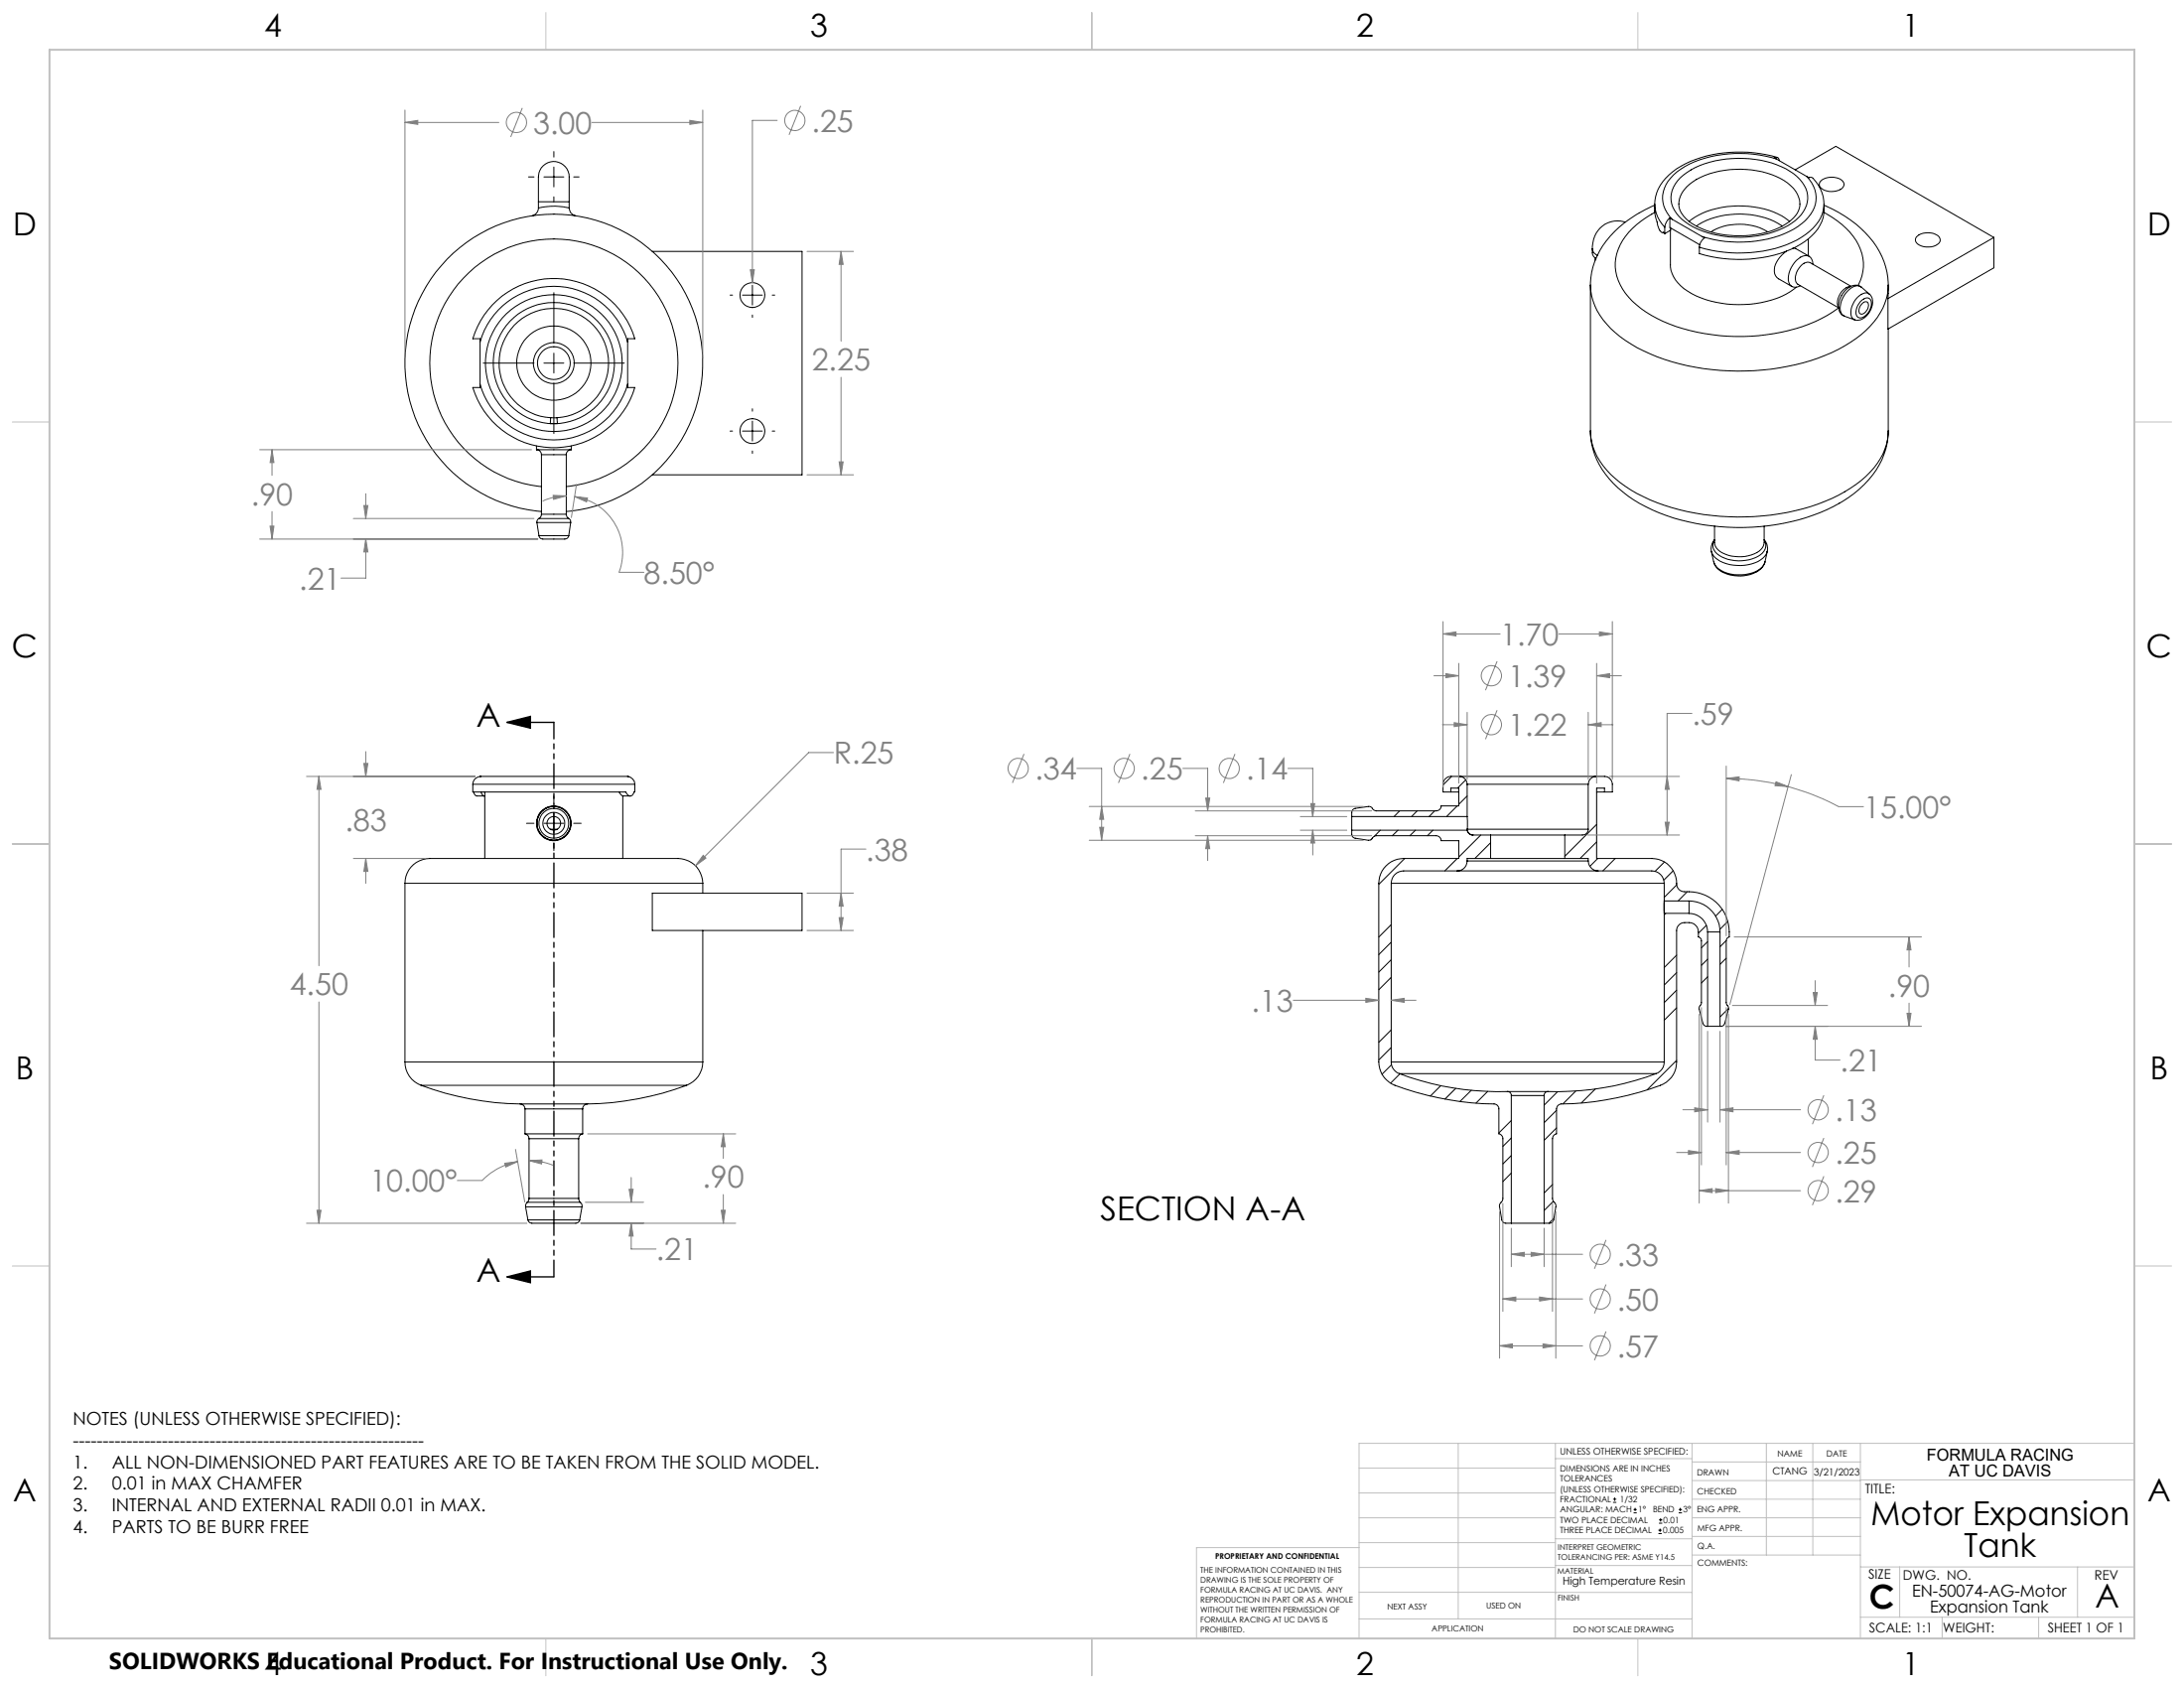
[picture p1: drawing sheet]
<svg xmlns="http://www.w3.org/2000/svg" width="559mm" height="432mm" viewBox="0 0 559 432" stroke-linecap="round" stroke-linejoin="round" font-family="sans-serif">
<g fill="none" stroke="#000" stroke-width=".25">
<path d="M141.7 38.8v1.4M135.2 45.3h1.4M137.8 53.2a1.99 1.99 0 0 1-1.6 2M137.8 51.6v-5.3a4 4 0 0 1 3.9-5 4 4 0 0 1 3.9 5v5.3M137.8 53.2a16.7 16.7 0 0 1 7.8 0M137.8 51.6h7.8M137.8 51.6v1.6M139.2 45.3h5.1M141.7 42.7v5.1M141.7 50.3v1.5M145.6 53.2a2.08 2.08 0 0 0 1.6 2M145.6 51.6v1.6"/>
<path d="M146.8 45.3h1.4M415.9 56.8a6.5 6.5 0 0 0-8.5 6.8M423.4 52.5a28.1 28.1 0 0 0-14.8 13.1 15.3 15.3 0 0 0 3.5 18.4 41.5 41.5 0 0 0 21.7 9.9 60.1 60.1 0 0 0 36.6-4.5 23.8 23.8 0 0 0 11.8-11.8 17 17 0 0 0-3.9-16.9 31.3 31.3 0 0 0-11.6-8.2M423.4 52.2a15.4 15.4 0 0 0 1.2 6.6l.5 .6h.6l.2 .4M423.4 54.3a18.8 18.8 0 0 0-9.7 10.6 12.7 12.7 0 0 0 5.1 13.1 38.4 38.4 0 0 0 21.3 7.9 48.8 48.8 0 0 0 27.4-5.2l2.9-2-10.4-6a2.79 2.79 0 0 1 0-3.6 2.77 2.77 0 0 1 3.2-1.9l10.4 6M425.7 59.5h-.2M425.9 58.1v1.7M427.2 55.8a3.4 3.4 0 0 0-1.3 2.3M427.2 55.8v2.4l7.7 4.4M427.2 55.8l.6 .3M427.2 59l.2-.1-1.5 .9M427.4 58.3v9.4a8.8 8.8 0 0 0 5.4 7.4 27.9 27.9 0 0 0 24.2 .1l2.6-1.8"/>
<path d="M427.8 56.1l7.7 4.4M429.9 45.5a22.3 22.3 0 0 1 16.3-5 22 22 0 0 1 13.5 4.6 6.7 6.7 0 0 1 .4 10.6 22.2 22.2 0 0 1-14.7 5 23.2 23.2 0 0 1-15.1-4.6 6.8 6.8 0 0 1-.4-10.6zM431.6 47.8a20 20 0 0 1 15.2-4.4 18.4 18.4 0 0 1 12.1 4.8 5.3 5.3 0 0 1-.6 8.1 22.1 22.1 0 0 1-15.6 3.9 17.8 17.8 0 0 1-11.8-4.8 5.2 5.2 0 0 1 .7-7.6zM434 57.9a21.1 21.1 0 0 1 22 0M437.7 59.3a14.5 14.5 0 0 1 14.6 0M454.5 40.7a31.1 31.1 0 0 0-23.4 1.9 9.6 9.6 0 0 0-5.7 8.2 8.1 8.1 0 0 0 2.4 5.3M454.5 40.7l-.5-.3a.85 .85 0 0 1 1.3 .7M454.5 40.7l7.7 4.4M454.7 40.3a33.3 33.3 0 0 0-24.6 2.2 11.9 11.9 0 0 0-6.7 9.7v.4a8.7 8.7 0 0 0 2.5 5.5M457.9 56.6a21.7 21.7 0 0 0-16-3.8 18.7 18.7 0 0 0-9.7 3.9M459.3 43.4l10.4-6 40.5 23.3M462.2 45.1a7.5 7.5 0 0 1-.3 11.4 24.3 24.3 0 0 1-15.7 5.4l-4.7-.1-3.1-.5-2.9-.8"/>
<path d="M462.2 45.1l.6 .3 .5-.1 .5 .3M463.9 45.6a9.8 9.8 0 0 1 2.8 6.6M465.8 46.3a4.2 4.2 0 0 1 5.9 .4 1.6 1.6 0 0 1-1.3 2 3.9 3.9 0 0 1-4.9-1.3zM466.7 54.3a18.8 18.8 0 0 1 9.7 10.6 11.1 11.1 0 0 1-1 8.1M466.7 52.2a10.1 10.1 0 0 1-4.9 9.6 31.9 31.9 0 0 1-22.4 4.1l-4.6-1v-1.6M466.7 52.2a9.5 9.5 0 0 1-4.7 7.8 29.9 29.9 0 0 1-19.2 4.7l-3.3-.4-4.7-1M126 78a21.6 21.6 0 0 1 36.4 8.6h-1.8v12.5h1.8a21.6 21.6 0 0 1-20.7 15.4 21.6 21.6 0 0 1-20.7-15.4h1.8v-12.5h-1.8a21.9 21.9 0 0 1 5-8.6zM141.7 74.9v12.9M166.9 64.3h38.3v57.2h-38.3M186.8 75.5h.6M190 75.5h5.1M192.5 69.8v.6"/>
<path d="M192.5 73v5M197.6 75.5h.6M406.9 72.9v37.3M407.4 63.6v1.1a1.83 1.83 0 0 0 .9 1.4M407.4 63.6a1.9 1.9 0 0 0 1.3 1.7M408.2 66v.5M435.5 60.5l.6 .4-.2 .1a3.1 3.1 0 0 0-1.1 2.3M457.1 64.2a6.6 6.6 0 0 0-3.1 5.3 2.26 2.26 0 0 0 1.1 1.8l3.4 2M458.6 63.5l.9 .1 3.4 2M462.7 61.1v4.3M463.8 67.6a1.92 1.92 0 0 0-.9-2 1.92 1.92 0 0 0-2.2 .2 6.6 6.6 0 0 0-3 6.4 1.87 1.87 0 0 0 3 .9M473.4 73.3a4.2 4.2 0 0 0-3 5.3"/>
<path d="M476 77.2l.4-.4a1.32 1.32 0 0 1 2.4 .2 3.7 3.7 0 0 1-3 4.3 1.47 1.47 0 0 1-.9-2l.4-1.2zM476.2 73.5a3.1 3.1 0 0 0-4.2 1 5.3 5.3 0 0 0-1.3 5.3l.6 .7 .7 .4M476.2 73.4a2.79 2.79 0 0 0-3.6 1.2 5.2 5.2 0 0 0-1.3 5.8l.6 .5 2.7 .9M476.2 73.4l2.1 1.8a1.96 1.96 0 0 0-2.5 .4 5.2 5.2 0 0 0-2 5.6l.8 .6M476.5 77.6a.89 .89 0 0 1 1.3-.3 .89 .89 0 0 1 .2 1.3 1.73 1.73 0 0 1-2.2 1.6l-.2-.6 .2-.9zM478.3 75.3a3.2 3.2 0 0 1 .4 3.9 3.7 3.7 0 0 1-4.1 2.6M483.1 72.9v3.5M490.3 60.7a4.3 4.3 0 0 1 6 .1 1.41 1.41 0 0 1-1 2 4.2 4.2 0 0 1-5.2-1v-.8zM510.2 60.7v7.8l-27.1 15.7v-7.8M510.2 60.7l-27.1 15.7M122.8 87.5a19.6 19.6 0 0 1 18.9-14.3 19.6 19.6 0 0 1 18.9 14.3M122.8 98.3a19.6 19.6 0 0 0 18.9 14.2 19.6 19.6 0 0 0 18.9-14.2"/>
<path d="M123.6 92.9h13M139.2 92.9h5.1M141.7 90.3v5.1M141.7 98v12.9M146.8 92.9h12.9M192.5 80.6v.6M483.1 84.1v26.1M137.3 115a1.26 1.26 0 0 1 1.2 1.3M137.3 115h8.9M137.3 114.1v.9M138.5 116.3h6.4M138.5 116.3v15.3"/>
<path d="M140.9 106.9l-.1 1.5h1.8l-.1-1.5M140.9 106.9h1.6M140.9 106.9a14 14 0 0 1-11.2-21.2 14 14 0 0 1 24 0 14 14 0 0 1-11.2 21.2M144.9 116.3v15.3M146.2 115a1.21 1.21 0 0 0-1.3 1.3M146.2 114.1v.9M186.8 110.3h.6M190 110.3h5.1M192.5 104.6v.6M192.5 107.7v5.1M192.5 115.4v.6M197.6 110.3h.6"/>
<path d="M406.9 110.2a19.8 19.8 0 0 0 8.3 15.6 45.9 45.9 0 0 0 24.8 8.9 53.8 53.8 0 0 0 31.5-6.5 23 23 0 0 0 11.3-14.7l.3-3.3M406.9 110.2a16.1 16.1 0 0 0 6.4 12.2 42.6 42.6 0 0 0 20.5 8.9 60.1 60.1 0 0 0 36.6-4.6 23.8 23.8 0 0 0 11.8-11.8 12.1 12.1 0 0 0 .9-4.7M137.4 133.7h8.6M137.4 133.7l.5 3.3M137.9 132.6l-.4 .3-.1 .8M137.9 137a1.2 1.2 0 0 0 1.7 .9h4.2a1.32 1.32 0 0 0 1.7-.9M137.9 132.6h7.6M137.9 137h7.6M138.5 131.6l-.1 .6-.5 .4M138.5 130.8a38.1 38.1 0 0 1-29.2-57.9 38.1 38.1 0 0 1 64.9 0 38.1 38.1 0 0 1-29.3 57.9M138.5 131.6h6.4M138.5 124.5a31.7 31.7 0 0 1-23.7-48.4 31.7 31.7 0 0 1 53.9 0 31.7 31.7 0 0 1-23.8 48.4"/>
<path d="M144.9 131.6l.2 .7 .4 .3M145.5 132.6a.92 .92 0 0 1 .5 1.1M146 133.7l-.5 3.3M438.7 138a3.4 3.4 0 0 0-.8 3.1M438.7 134.6v4.1a4.1 4.1 0 0 0 3.4 3.3 9.1 9.1 0 0 0 8.5-1.5 2.64 2.64 0 0 0 .8-1.8v-4.1M438.7 138.1a2.72 2.72 0 0 0 1.2 4 10 10 0 0 0 11.1-.6 2.58 2.58 0 0 0 .4-3.4M451.4 138v.1a3.5 3.5 0 0 1 .8 3M437.9 141.1a4.8 4.8 0 0 0 3.8 3.1 10.7 10.7 0 0 0 9.3-1.4l.9-1 .3-.7M437.9 141.1v-.1a5.9 5.9 0 0 0 1.4 4.2 9.6 9.6 0 0 0 11.5-.1l.7-1 .7-3M438.5 143.8a4.5 4.5 0 0 0 3.5 3.1 8.9 8.9 0 0 0 8.9-1.8l.7-1.3M122.8 198.6h.1M122.8 198.6h37.8"/>
<path d="M122.8 198.6a2.1 2.1 0 0 0-1.8 2M160.6 198.6h.1M160.6 198.6a2.07 2.07 0 0 1 1.8 2M371.4 198.6l-2.2 2.2M373.4 198.6h-2.2a2.05 2.05 0 0 0-2 2v2h2M373.4 198.6a2.05 2.05 0 0 1 2 2M373.4 198.6h35M375 199.5l-2.1 2.1M408.4 198.6a2.05 2.05 0 0 0-2 2M408.4 198.6h2.1a2.05 2.05 0 0 1 2 2v2h-2M121 200.6v2h39.1l.4 .6 .7 .4M121 200.6h41.4"/>
<path d="M121.2 202.6l.4 .8 .4 .2h1.9M123.1 202.6l.2 .6 .6 .4M124 203.6h-.1M124 202.6v17M134.7 210.6h1.9M139.2 210.6h5.1M140.8 212.1h1.8M141.7 203.6v1.9M141.7 208.1v5M141.7 215.7v1.9M146.8 210.6h1.9M158.4 202.6l.6 .8 .5 .2h1.7"/>
<path d="M159.3 203.6v16M162.4 200.6v2h-.2a1.06 1.06 0 0 1-.9 1h-.1M345.9 208.9v3.5M345.9 212.4v1a.97 .97 0 0 0 .8 1l3.5 .5a1.89 1.89 0 0 0 1.4-.9l.5-.2h15.4a1.26 1.26 0 0 1 1.2 1.3h4.5v4.5h-14.1a6.4 6.4 0 0 0-6.3 6.4v45.7a6.4 6.4 0 0 0 4.1 5.9 80.9 80.9 0 0 0 25.8 4.9l.5 .3 .3 .6v6.7a1.22 1.22 0 0 1 1 1.2v15.4l-.9 1.7 .6 3.7a1.05 1.05 0 0 0 1.1 .8h1.4M345.9 208.9h29.5M345.9 212.4h29.5M351.2 214.4l-.5 .4M353.2 212.4l-1.6 1.6M357.7 212.4l-1.5 1.4M358.1 207.4l-1.4 1.5M359.4 219.6l-6.6 6.6M362.2 212.4l-1.5 1.4"/>
<path d="M362.6 207.4l-1.4 1.5M366.6 212.4l-1.4 1.4M367.1 207.4l-1.4 1.5M371.2 202.6v-1h2v4.6h-4.5a1.21 1.21 0 0 1-1.2 1.2h-15.4l-.7-.2-.3-.4a.92 .92 0 0 0-1-.5l-3.4 .5a1.04 1.04 0 0 0-.8 1v1.1M371.2 202.6h2M372.9 219.6l-3.2 3.2M372.9 206.2l-2.8 2.7M375.4 208.9v3.2M375.4 212.1v.3M375.4 212.1h31M375.4 200.6h31M375.4 212.1a1.51 1.51 0 0 0 1.5 1.5"/>
<path d="M375.4 212.4a1.47 1.47 0 0 0 1.5 1.2h4.5M375.4 203.6l-2.2 2.2M375.4 200.6v8.3M378.9 213.6l-5.7 5.7M381.4 219.6h19M381.4 213.6h19M381.4 215.6l-4 4M381.4 219.6h-6v.6M381.4 213.6v6M400.4 219.6h6v.6M400.4 213.6v6M406.4 212.1a1.45 1.45 0 0 1-1.5 1.5h-4.5"/>
<path d="M406.4 200.6v11.5M408.5 202.6h2M408.5 210.9l-8.1 8.1M408.5 215.4l-4.2 4.2M408.8 219.6l-2 2M410.5 202.6v-1h-2v18h14.1a6.5 6.5 0 0 1 6.4 6.9l.3 .7 .6 .6a3.3 3.3 0 0 0 2.3 .3 10.4 10.4 0 0 1 10.3 11.6 .99 .99 0 0 0-.8 1v15.9l.5 .9 .1 .6-1 3.7a1.05 1.05 0 0 1-1.2 .7M413.3 219.6l-3.2 3.2M103.6 226a6.7 6.7 0 0 1 7.9-6.4h60.4a6.7 6.7 0 0 1 7.9 6.4M103.6 226h76.2M103.6 226v45.7M166.9 228.5h38.3v9.5h-38.3zM179.8 226v2.5"/>
<path d="M179.8 238v33.7M356 226h69.8M356 236.5l-3.2 3.2M356 226v45.7M372.9 222.8h-13.8a3.2 3.2 0 0 0-3.1 3.2M372.9 222.8h36M375.4 220.2a2.53 2.53 0 0 1-2.5 2.6M375.4 220.2h31M406.4 220.2a2.59 2.59 0 0 0 2.5 2.6M408.9 222.8h13.7a3.2 3.2 0 0 1 3.2 3.2M425.8 230.5v3.1M425.8 226v4.5"/>
<path d="M425.8 233.6v38.1M425.8 233.6h6.4M425.8 230.5h6.4M425.9 220.5l-2.4 2.4M426.2 233.6l-.4 .4M428.1 222.7l-2.4 2.4M429 226.3l-3.2 3.3M431.7 228.1l-2.3 2.4M432.2 233.6a4.8 4.8 0 0 1 4.7 4.8M432.2 230.5a8 8 0 0 1 7.9 7.9M432.2 230.5v3.1M436.6 236.7l-2 2"/>
<path d="M436.9 238.4h3.2M436.9 238.4v24.1M440.1 238.4v24.1M440.7 232.6l-1.7 1.8M442.1 235.7l-2 2M356 241l-3.2 3.2M356 245.5l-3.2 3.2M356 250l-3.2 3.2M429 244.3l-3.2 3.2M429 248.8l-3.2 3.2M429 253.3l-3.2 3.2M429 257.8l-3.2 3.2"/>
<path d="M436.9 240.9l-1.6 1.6M436.9 245.4l-1.6 1.5M436.9 249.9l-1.6 1.6M441.7 240.6l-1.6 1.6M441.7 245.1l-1.6 1.6M442.3 258l-2.2 2.1M103.6 271.7a6.3 6.3 0 0 0 4.1 5.9M103.6 271.7h76.2M107.7 277.6a76.3 76.3 0 0 0 25.4 4.8M107.7 277.6h68M175.7 277.6a76.7 76.7 0 0 1-25.4 4.8M179.8 271.7a6.3 6.3 0 0 1-4.1 5.9"/>
<path d="M356 271.7h69.8M356 271.7a3.2 3.2 0 0 0 2 2.9M356 263.5l-3.2 3.1M356 268l-3.2 3.1M356 272.4l-2.4 2.4M358 274.6a72.7 72.7 0 0 0 27.7 4.6M358 274.6h65.7M358.2 274.7l-2.4 2.4M368.7 277.7l-2.7 2.7M372.5 278.4l-2.8 2.8M376.4 278.9l-2.8 2.9M380.6 279.2l-3 3"/>
<path d="M385.7 279.2a.97 .97 0 0 1 1 1M385.7 279.2h10.4M396.1 279.2a1.02 1.02 0 0 0-1 1M398.5 279.3l-3.4 3.4M403.2 279.1l-3.3 3.3M408.2 278.6l-3.6 3.6M423.7 274.6a72.7 72.7 0 0 1-27.6 4.6M425.8 271.7a3.2 3.2 0 0 1-2.1 2.9M429 271.3l-7.6 7.5M436.9 262.5a1.07 1.07 0 0 1-1.2-.7l-1-3.7 .1-.6 .5-.8v-16a.99 .99 0 0 0-.7-1 2.93 2.93 0 0 0-1.5-3.5 3 3 0 0 0-4 1l-.1 .8v33.7a6.3 6.3 0 0 1-4.1 5.9 80.9 80.9 0 0 1-25.9 4.9l-.5 .5-.2 .7v6.4a1.22 1.22 0 0 0-1.1 1.2v15.4l.9 1.7-.6 3.7a1.05 1.05 0 0 1-1 .8h-1.4M436.9 262.5h3.2M133.1 282.4a1.26 1.26 0 0 1 1.2 1.3"/>
<path d="M133.1 282.4h17.2M134.3 290.1a1.22 1.22 0 0 1 1.1 1.2M134.3 290.1h14.8M134.3 283.7h14.8M134.3 283.7v6.4M135.4 291.3h12.7M135.4 291.3v15.3M148.1 291.3v15.3M149.1 290.1a1.22 1.22 0 0 0-1 1.2M149.1 283.7v6.4M150.3 282.4a1.26 1.26 0 0 0-1.2 1.3M386.7 280.2h8.4"/>
<path d="M386.7 286.6l-3.2 3.2M386.7 291.1l-2.2 2.2M386.7 295.6l-2.2 2.1M386.7 280.2v32.7M395.1 280.2v32.7M398.3 284l-3.2 3.2M398.3 288.5l-3.2 3.2M134.5 308.7h14.4M134.5 308.7l.6 3.4M134.9 307.6l-.4 .5v.6M134.9 307.6h13.6M135.1 312.1a1.3 1.3 0 0 0 1.7 .8h9.8a1.32 1.32 0 0 0 1.7-.8"/>
<path d="M135.1 312.1h13.2M135.4 306.6l-.5 1M135.4 306.6h12.7M148.1 306.6l.4 1M148.5 307.6l.4 .5v.6M148.9 308.7l-.6 3.4M386.7 312.9h8.4M386.7 300.1l-2.2 2.2M397.2 303l-2.1 2.2M397.4 307.3l-2.3 2.4M397.6 311.6l-1.3 1.3M412.7 384.3h.9"/>
<path d="M412.7 383.5h.9M413.1 383.1v.8M418 387h.8M418 386.2h.8M418.4 385.7v.9M424.3 392.3h.9M424.3 391.4h.9M424.5 389.6h.8M424.5 388.8h.8M424.7 391v.9M424.9 388.4v.8M429.5 387h.9"/>
<path d="M429.5 386.2h.9M429.9 385.7v.9"/>
<circle cx="192.5" cy="75.5" r="3.2"/>
<circle cx="141.7" cy="92.9" r="15.5"/>
<circle cx="141.7" cy="92.9" r="17.5"/>
<circle cx="141.7" cy="92.9" r="5.2"/>
<circle cx="141.7" cy="92.9" r="9.5"/>
<circle cx="141.7" cy="92.9" r="4.2"/>
<circle cx="192.5" cy="110.3" r="3.2"/>
<circle cx="141.7" cy="210.6" r="4.3"/>
<circle cx="141.7" cy="210.6" r="4.4"/>
<circle cx="141.7" cy="210.6" r="1.74"/>
<circle cx="141.7" cy="210.6" r="3.8"/>
<circle cx="141.7" cy="210.6" r="2.81"/>
</g>
<g fill="none" stroke="#808080" stroke-width=".25">
<path d="M103.6 28.2v63.4M103.6 31.3h24M103.6 31.3l3.3-.5v1zM133.6 27.6l-2.9 7.4M151.4 31.3h28.4M176.5 30.8l3.3 .5-3.3 .5zM179.8 28.2v63.4M198.9 30.8h-6.4v41.5M204.9 27.1l-3 7.4M192 69h1l-.5 3.3zM206.5 64.3h11.9M215.2 64.3v23"/>
<path d="M215.2 64.3l.5 3.3h-1zM215.2 96.5v25M66.4 115h69.6M69.6 115l.5 3.3h-1zM69.6 115v6.6M214.7 118.1h1l-.5 3.4zM66.4 137.9h71.2M69.1 134.6h1l-.5 3.3zM69.6 130.8v7.1M90.4 132.6h46.2M93.1 129.3h1l-.5 3.3zM93.6 126.3v6.3"/>
<path d="M93.6 137.9v10h-6.4M93.6 137.9l.5 3.3h-1zM141.5 126.7l3.4 .2-3.3 .8zM144.9 126.9l-1.7 .1a12.8 12.8 0 0 0-4.3 1.2M147 127l3.3 .4-.2 1zM147 127a14.4 14.4 0 0 1 11.4 19.4h6.3M147.5 123.9l-1.3 8.5M206.5 121.5h11.9M369.2 159v42.3M412.5 159v40.4M366.9 172.9h6.3M369.2 162.2h14.6"/>
<path d="M369.2 162.2l3.3-.6v1.1zM369.9 172.3l3.3 .6-3.3 .5zM373.2 169.7v30.6M383 169.2l-2.9 7.4M398.9 162.2h13.6M408.5 172.9l3.3-.6v1.1zM408.5 169.7v30.6M408.5 172.9h6.4M409.2 161.6l3.3 .6-3.3 .5zM78.4 198.6h43.2M81.6 198.6l.5 3.3h-1zM81.6 198.6v48.5"/>
<path d="M93.1 195.3h1l-.5 3.3zM93.6 192.3v6.3M213.3 192.5h-6.4l-29 29M262 192.9l-3 7.4M275.5 196.6h6.4v18.3M289.1 192.9l-2.9 7.4M302.6 196.6h6.4v10.8M316 192.9l-3 7.4M329.5 196.6h6.4v12.3M369 185.4h6.4M372.1 184.9l3.3 .5-3.3 .5zM375.4 182.2v17.2"/>
<path d="M383 181.7l-2.9 7.4M406.4 182.2v17.2M406.4 185.4h6.3M406.4 185.4l3.3-.5v1zM411.8 198.6h17.9M426.5 198.6l.6 3.3h-1.1zM432.9 182.5h-6.4v31.1M441.7 199.1l3.3-.4v1zM441.7 199.1l4.6 .2 3.4 .4 3.3 .5 4.5 1M441.7 196v43.4M454.4 200l3.1 1.2-3.3-.2zM458.3 198.2l-15.7 58.8"/>
<path d="M90.4 219.6h18.3M93.6 219.6v6.4M93.6 219.6l.5 3.3h-1zM179.9 218.8l.7 .7-2.7 2zM221.5 217.2h-6.3v20.8M278.7 206.3h70.1M278.7 214.9h70.1M281.4 211.6h1l-.5 3.3zM281.9 206.3l.5 3.3h-1zM305.8 207.4h45.1M305.8 213.8h45.1M308.5 204.2h1l-.5 3.2z"/>
<path d="M309 213.8l.5 3.3h-1zM309 213.8v6.3M332.7 208.9h11.9M332.7 212.4h11.9M335.4 205.6h1l-.5 3.3zM335.9 212.4v6.3M335.9 212.4l.5 3.3h-1zM406.2 213.6h23.5M426 210.3h1.1l-.6 3.3zM457.5 201.2l4.4 1.4a54.8 54.8 0 0 1 8.5 3.7h6.4M206.5 228.5h11.9M206.5 238h11.9"/>
<path d="M214.7 234.7h1l-.5 3.3zM215.2 228.5l.5 3.3h-1zM443.7 239.7h47.9M488.5 239.7l.4 3.3h-1zM488.5 239.7v7.7M81.6 256.3v56.6M330.9 255.9h21.9M349.5 255.4l3.3 .5-3.3 .5zM356 255.9l3.3-.5v1zM356 255.9h6.3M434.8 259.5v48.3M435.3 257.7v40.3"/>
<path d="M441.7 257.7v40.3M442.2 259.5v48.3M443.3 257.2h24.3M463.9 253.9h1.1l-.6 3.3zM464.4 250.9v6.3M487.9 259.2h1l-.4 3.3zM488.5 256.6v5.9M436.9 263.8v23.3M440.1 263.8v23.3M441.6 262.5h50M464.4 262.5l.6 3.4h-1.1zM464.4 262.5v8.7h6.4"/>
<path d="M129.2 297.6l3.3-.5-3.1 1.4zM131.9 294l2.4 13.5M132.5 297.1a16.6 16.6 0 0 0-9.1 4.9h-6.4M135.4 296.9l3.3-.2-.1 1zM135.4 296.9a16 16 0 0 1 6.1 1.2M150.4 290.1h37.8M185.1 290.1v6.2M185.1 290.1l.5 3.2h-1.1zM429 294.8h6.3M430.6 283.9h6.3M432 294.3l3.3 .5-3.3 .5zM433.6 283.4l3.3 .5-3.3 .5z"/>
<path d="M440.1 283.9l3.3-.5v1zM440.1 283.9h20.6M441.7 294.8l3.3-.5v1zM441.7 294.8h19M466.7 280.2l-3 7.4M466.7 291.1l-3 7.4M78.4 312.9h56.4M81.1 309.6h1l-.5 3.3zM148.6 312.9h39.6M149.8 307.6h14.9M161 304.2h1l-.5 3.4zM161.5 312.9v6.6h6.4"/>
<path d="M161.5 301.2v6.4M161.5 312.9l.5 3.3h-1zM184.5 309.6h1.1l-.5 3.3zM185.1 305.6v7.3M383.7 310v37.5M384.5 307.8v27.7M386.7 314.2v9.8M395.1 314.2v9.8M397.2 307.8v27.7M398.1 310v37.5M410.9 317.2l-2.9 7.4M434.8 304.6h25.9"/>
<path d="M434.8 304.6l3.3-.5v1zM439 304.1l3.2 .5-3.2 .5zM466.7 300.9l-3 7.4M384.5 332.3l3.3-.5v1zM384.5 332.3h20.4M386.7 320.9h18.2M386.7 320.9l3.3-.5v1zM391.8 320.4l3.3 .5-3.3 .5zM393.9 331.8l3.3 .5-3.3 .5zM410.9 328.6l-2.9 7.4M383.7 344.3h21.2M383.7 344.3l3.3-.5v1z"/>
<path d="M394.8 343.8l3.3 .5-3.3 .5zM410.9 340.6l-2.9 7.4"/>
<circle cx="132.1" cy="31.3" r="2.59"/>
<circle cx="203.4" cy="30.8" r="2.59"/>
<circle cx="381.6" cy="172.8" r="2.59"/>
<circle cx="260.5" cy="196.6" r="2.6"/>
<circle cx="287.6" cy="196.6" r="2.6"/>
<circle cx="314.5" cy="196.6" r="2.6"/>
<circle cx="381.6" cy="185.4" r="2.59"/>
<circle cx="465.2" cy="294.8" r="2.6"/>
<circle cx="465.2" cy="283.9" r="2.59"/>
<circle cx="465.2" cy="304.6" r="2.59"/>
<circle cx="409.5" cy="320.9" r="2.59"/>
<circle cx="409.5" cy="332.3" r="2.59"/>
<circle cx="409.5" cy="344.3" r="2.59"/>
</g>
<path d="M129.7 184.8l6-1.5v3zM129.7 184.8h12M129.7 326.6l6-1.5v3zM129.7 326.6h12" fill="none" stroke="#000" stroke-width=".35"/>
<path d="M141.7 184.8v141.8" fill="none" stroke="#000" stroke-width=".35" stroke-dasharray="6.3 1.3 1.3 1.3 1.3 1.3" stroke-dashoffset="2.1"/>
<g fill="none" stroke="#c0c0c0" stroke-width=".25">
<path d="M139.7 3.2v9.5M279.4 3.2v9.5M419.1 3.2v9.5M3.1 107.9h9.6M546.1 107.9h9.5M3.1 215.9h9.6M546.1 215.9h9.5M3.1 323.8h9.6M546.1 323.8h9.5M347.7 375.6h50.3M373.1 369.2v44.9M398 369.2v49.9"/>
<path d="M398 373.1h34.9M432.9 369.2v49.9M432.9 378.7h43.1M432.9 374h43.1M451.9 369.2v28.6M463.8 369.2v28.6M476 369.2v49.9M476 378.6h70.1M546.1 369.2h-198.4v49.9M347.7 394.6h50.3M347.7 388.3h50.3M347.7 381.9h50.3"/>
<path d="M347.7 395.9h-41.6v23.2M398 393.6h35M432.9 383.5h43.1M432.9 388.3h43.1M432.9 393h43.1M433 397.8h43M139.7 419.1v9.6M279.4 419.1v9.6M347.7 414.1h85.2M347.7 401h50.3M347.7 407.3h50.3M398 407.4h34.9"/>
<path d="M398 400.5h35M419.1 419.1v9.6M476 413.7h70.1M476 400.8h70.1M486.1 400.8v12.9M496.9 413.7v5.4M521.6 413.7v5.4M531.6 400.8v12.9"/>
</g>
<path d="M12.7 12.7h533.4v406.4h-533.4z" fill="none" stroke="#c0c0c0" stroke-width=".5"/>
<path d="M129.7 184.8l6-1.5v3zM129.7 326.6l6-1.5v3z" fill="#000"/>
<path d="M215.2 228.5l.5 3.3h-1zM214.7 234.7h1l-.5 3.3zM179.9 218.8l-2 2.7 2.7-2zM93.1 195.3h1l-.5 3.3zM93.6 219.6l.5 3.3h-1zM81.1 309.6h1l-.5 3.3zM81.6 198.6l.5 3.3h-1zM184.5 309.6h1.1l-.5 3.3zM185.1 290.1l.5 3.2h-1.1zM161.5 312.9l.5 3.3h-1zM161 304.2h1l-.5 3.4zM135.4 296.9l3.3-.2-.1 1zM129.2 297.6l3.3-.5-3.1 1.4zM386.7 320.9l3.3-.5v1zM391.8 320.4l3.3 .5-3.3 .5zM393.9 331.8l3.3 .5-3.3 .5zM384.5 332.3l3.3-.5v1zM394.8 343.8l3.3 .5-3.3 .5zM383.7 344.3l3.3-.5v1zM335.4 205.6h1l-.5 3.3zM335.9 212.4l.5 3.3h-1zM281.9 206.3l.5 3.3h-1zM281.4 211.6h1l-.5 3.3zM433.6 283.4l3.3 .5-3.3 .5zM440.1 283.9l3.3-.5v1zM356 255.9l3.3-.5v1zM349.5 255.4l3.3 .5-3.3 .5zM432 294.3l3.3 .5-3.3 .5zM441.7 294.8l3.3-.5v1zM439 304.1l3.2 .5-3.2 .5zM434.8 304.6l3.3-.5v1zM372.1 184.9l3.3 .5-3.3 .5zM406.4 185.4l3.3-.5v1zM369.9 172.3l3.3 .6-3.3 .5zM408.5 172.9l3.3-.6v1.1zM409.2 161.6l3.3 .6-3.3 .5zM369.2 162.2l3.3-.6v1.1zM426 210.3h1.1l-.6 3.3zM426.5 198.6l.6 3.3h-1.1zM487.9 259.2h1l-.4 3.3zM488.5 239.7l.4 3.3h-1zM464.4 262.5l.6 3.4h-1.1zM463.9 253.9h1.1l-.6 3.3zM454.4 200l3.1 1.2-3.3-.2zM441.7 199.1l3.3-.4v1zM308.5 204.2h1l-.5 3.2zM309 213.8l.5 3.3h-1zM103.6 31.3l3.3-.5v1zM176.5 30.8l3.3 .5-3.3 .5zM192 69l.5 3.3 .5-3.3zM215.2 64.3l.5 3.3h-1zM214.7 118.1h1l-.5 3.4zM69.6 115l.5 3.3h-1zM69.1 134.6h1l-.5 3.3zM93.6 137.9l.5 3.3h-1zM93.1 129.3h1l-.5 3.3zM147 127l3.3 .4-.2 1zM141.5 126.7l3.4 .2-3.3 .8z" fill="#808080"/>
<g font-size="8.5">
<text x="121.8" y="186">A</text>
<text x="281.5" y="312.2">SECTION A-A</text>
<text x="121.8" y="327.9">A</text>
<text x="478.7" y="390.1">Motor Expansion</text>
<text x="502.6" y="398.2">Tank</text>
<text x="478.3" y="411.4">C</text>
<text x="536.1" y="411.3">A</text>
</g>
<g font-size="8.1">
<text x="67.6" y="9.3">4</text>
<text x="207.3" y="9.3">3</text>
<text x="347" y="9.3">2</text>
<text x="486.7" y="9.3">1</text>
<text x="3.3" y="60.1">D</text>
<text x="549.4" y="60.1">D</text>
<text x="3" y="168">C</text>
<text x="549.1" y="168">C</text>
<text x="4" y="276">B</text>
<text x="550.1" y="276">B</text>
<text x="3.3" y="383.9">A</text>
<text x="549.4" y="383.9">A</text>
<text x="67.6" y="428.4">4</text>
<text x="207.3" y="428.4">3</text>
<text x="347" y="428.4">2</text>
<text x="486.7" y="428.4">1</text>
</g>
<g font-size="7.8" fill="#808080">
<text x="136.4" y="34.2">3.00</text>
<text x="207.7" y="33.7">.25</text>
<text x="207.7" y="94.8">2.25</text>
<text x="64.2" y="129.2">.90</text>
<text x="164.8" y="149.3">8.50°</text>
<text x="76.5" y="150.8">.21</text>
<text x="383.8" y="165.1">1.70</text>
<text x="385.9" y="175.8">1.39</text>
<text x="432.9" y="185.4">.59</text>
<text x="385.9" y="188.3">1.22</text>
<text x="213.3" y="195.4">R.25</text>
<text x="264.8" y="199.5">.34</text>
<text x="291.9" y="199.5">.25</text>
<text x="318.8" y="199.5">.14</text>
<text x="476.8" y="209.3">15.00°</text>
<text x="88.2" y="212.6">.83</text>
<text x="221.6" y="220.1">.38</text>
<text x="74.1" y="254.6">4.50</text>
<text x="483.1" y="254.9">.90</text>
<text x="320.2" y="258.8">.13</text>
<text x="470.8" y="274.1">.21</text>
<text x="469.5" y="286.8">.13</text>
<text x="469.5" y="297.7">.25</text>
<text x="94.6" y="304.9">10.00°</text>
<text x="179.7" y="303.9">.90</text>
<text x="469.5" y="307.5">.29</text>
<text x="167.9" y="322.4">.21</text>
<text x="413.7" y="323.8">.33</text>
<text x="413.7" y="335.2">.50</text>
<text x="413.7" y="347.2">.57</text>
</g>
<text font-size="5.9" x="27.9" y="427">SOLIDWORKS Educational Product. For Instructional Use Only.</text>
<g font-size="4.6">
<text x="18.6" y="364.4">NOTES (UNLESS OTHERWISE SPECIFIED):</text>
<text x="18.6" y="370">-----------------------------------------------------------</text>
<text x="18.6" y="375.5">1.</text>
<text x="28.7" y="375.5">ALL NON-DIMENSIONED PART FEATURES ARE TO BE TAKEN FROM THE SOLID MODEL.</text>
<text x="18.6" y="381.1">2.</text>
<text x="28.7" y="381.1">0.01 in MAX CHAMFER</text>
<text x="18.6" y="386.7">3.</text>
<text x="28.7" y="386.7">INTERNAL AND EXTERNAL RADII 0.01 in MAX.</text>
<text x="18.6" y="392.3">4.</text>
<text x="28.7" y="392.3">PARTS TO BE BURR FREE</text>
</g>
<g font-size="4.2">
<text x="493" y="373.5">FORMULA RACING</text>
<text x="498.7" y="377.8">AT UC DAVIS</text>
<text x="489.2" y="408.3">EN-50074-AG-Motor</text>
<text x="493.8" y="412.5">Expansion Tank</text>
</g>
<g font-size="3.4">
<text x="477.2" y="381.9">TITLE:</text>
<text x="478.1" y="404">SIZE</text>
<text x="486.9" y="404">DWG. NO.</text>
<text x="535.9" y="404.1">REV</text>
<text x="478.2" y="417.6">SCALE: 1:1</text>
<text x="497.1" y="417.7">WEIGHT:</text>
<text x="523.9" y="417.6">SHEET 1 OF 1</text>
</g>
<text font-size="2.8" x="399.8" y="405.4">High Temperature Resin</text>
<g font-size="2.5">
<text x="453.5" y="377.2">CTANG</text>
<text x="464.1" y="377.3">3/21/2023</text>
</g>
<text font-size="2.4" x="399.2" y="372.1">UNLESS OTHERWISE SPECIFIED:</text>
<g font-size="2.2">
<text x="399.2" y="376.4">DIMENSIONS ARE IN INCHES</text>
<text x="434.2" y="377.3">DRAWN</text>
<text x="454.8" y="372.5">NAME</text>
<text x="467.3" y="372.6">DATE</text>
<text x="399.2" y="379">TOLERANCES</text>
<text x="399.2" y="381.7">(UNLESS OTHERWISE SPECIFIED):</text>
<text x="434.3" y="382.2">CHECKED</text>
<text x="399.2" y="389.6">TWO PLACE DECIMAL</text>
<text x="399.2" y="384.3">FRACTIONAL</text>
<text x="399.2" y="387">ANGULAR: MACH</text>
<text x="414.5" y="384.3">1/32</text>
<text x="419.1" y="387">1°</text>
<text x="422.9" y="387">BEND</text>
<text x="425.6" y="389.6">0.01</text>
<text x="430.6" y="387">3°</text>
<text x="434.2" y="386.9">ENG APPR.</text>
<text x="399.2" y="392.3">THREE PLACE DECIMAL</text>
<text x="425.5" y="392.3">0.005</text>
<text x="434.3" y="391.6">MFG APPR.</text>
<text x="434.3" y="396.3">Q.A.</text>
<text x="434.3" y="400.5">COMMENTS:</text>
</g>
<g font-size="2.1">
<text x="354.9" y="411.6">NEXT ASSY</text>
<text x="380.3" y="411.6">USED ON</text>
<text x="366.3" y="417.4">APPLICATION</text>
<text x="402.5" y="417.5">DO NOT SCALE DRAWING</text>
</g>
<g font-size="2">
<text x="310.9" y="398.8">PROPRIETARY AND CONFIDENTIAL</text>
<text x="398.6" y="396.5">INTERPRET GEOMETRIC</text>
<text x="398.6" y="399">TOLERANCING PER: ASME Y14.5</text>
<text x="307.2" y="402.4">THE INFORMATION CONTAINED IN THIS</text>
<text x="307.2" y="404.9">DRAWING IS THE SOLE PROPERTY OF</text>
<text x="307.2" y="407.5">FORMULA RACING AT UC DAVIS. ANY</text>
<text x="398.5" y="402.6">MATERIAL</text>
<text x="307.2" y="410">REPRODUCTION IN PART OR AS A WHOLE</text>
<text x="307.2" y="412.5">WITHOUT THE WRITTEN PERMISSION OF</text>
<text x="398.5" y="409.4">FINISH</text>
<text x="307.2" y="415">FORMULA RACING AT UC DAVIS IS</text>
<text x="307.2" y="417.6">PROHIBITED.</text>
</g>
</svg>
